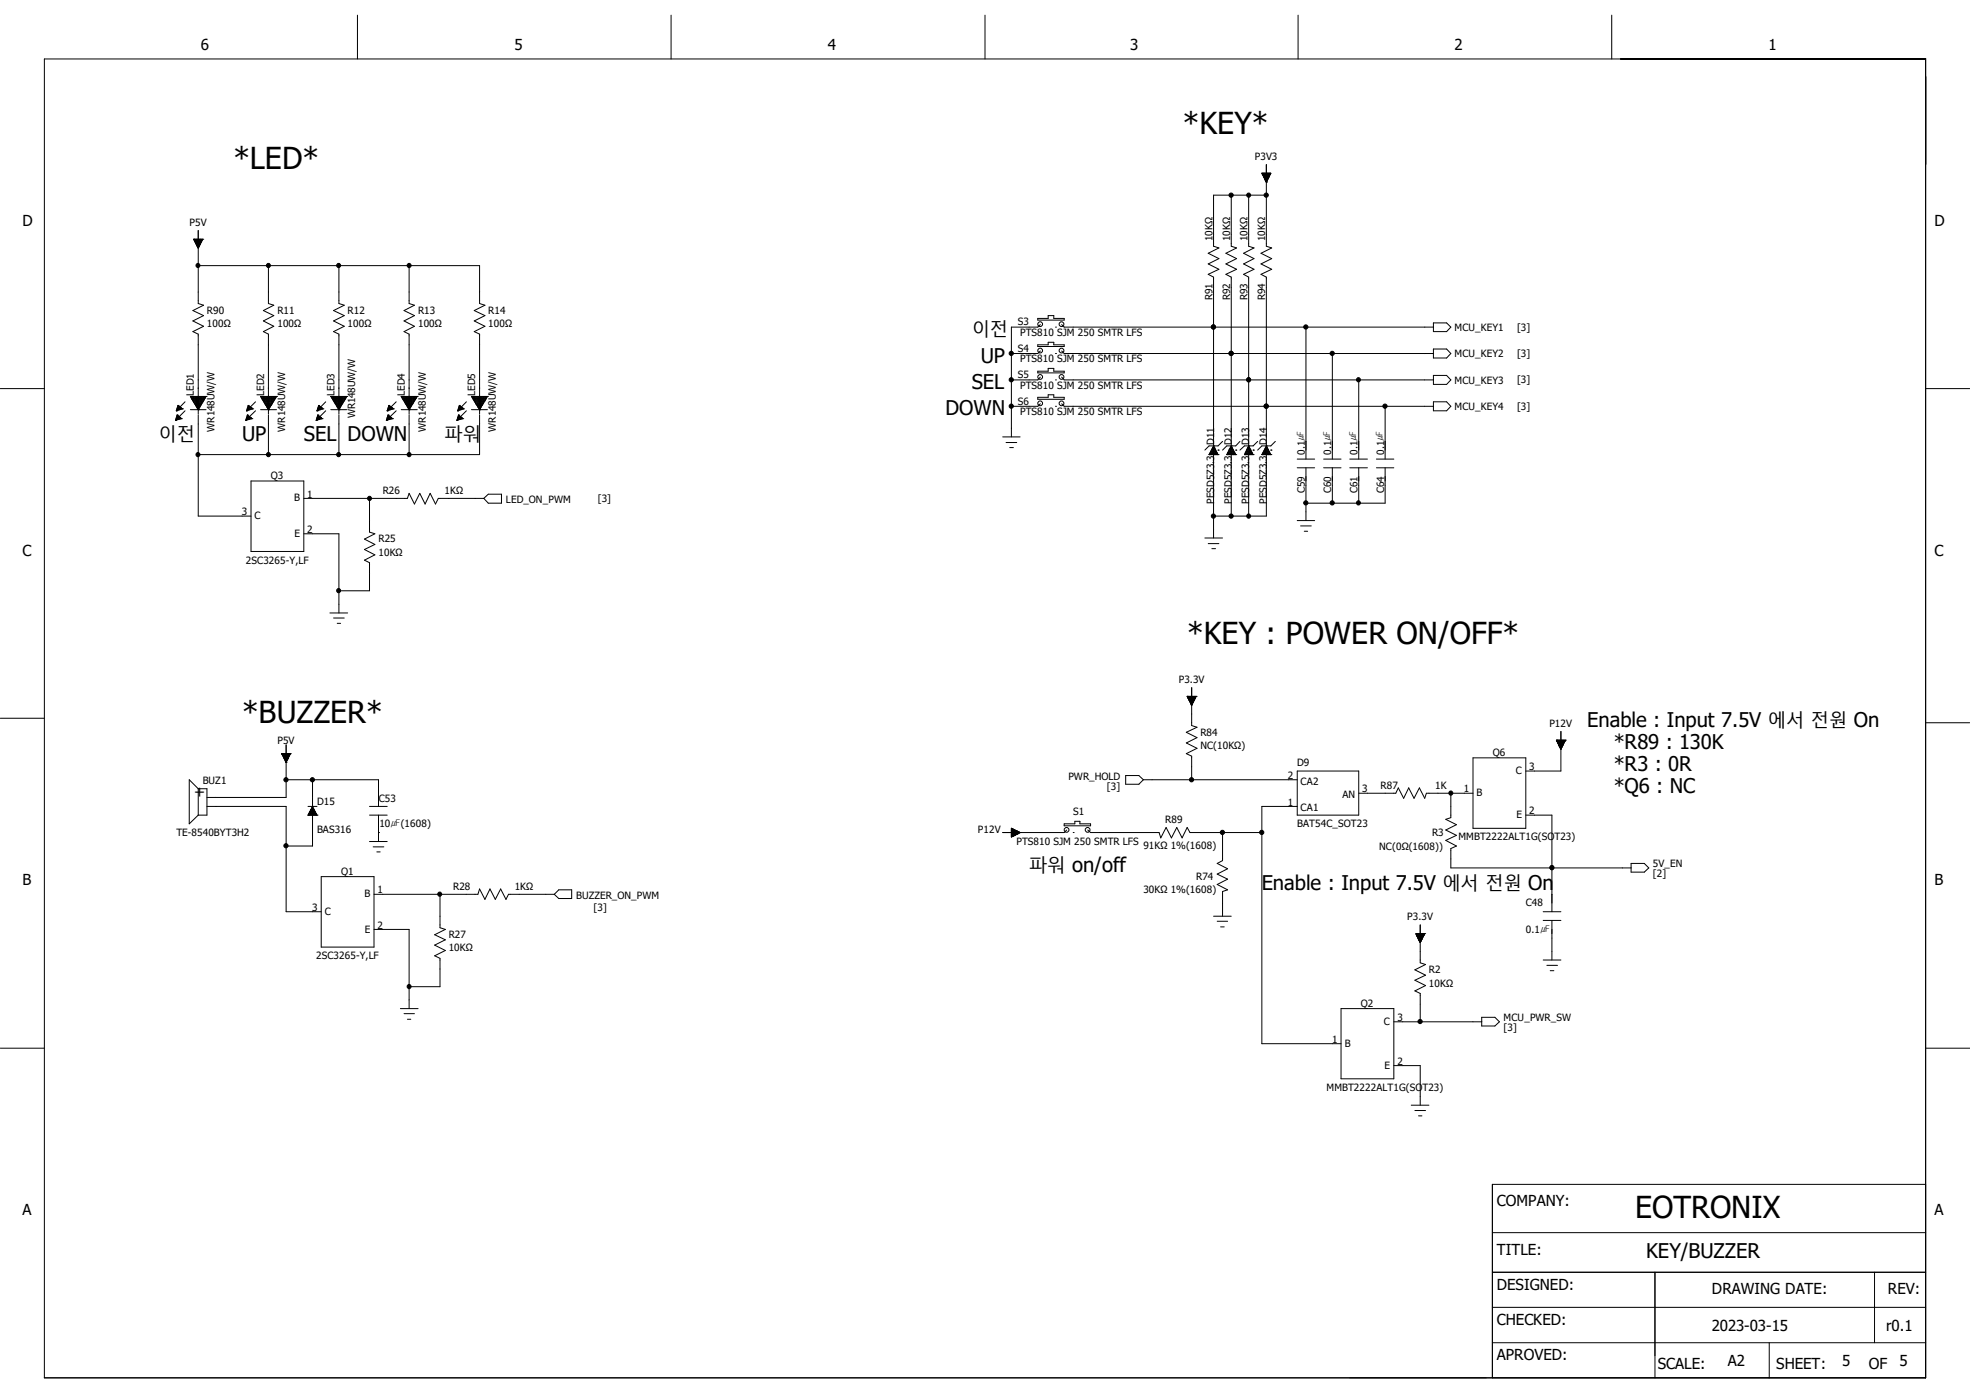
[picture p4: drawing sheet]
<svg xmlns="http://www.w3.org/2000/svg" width="297mm" height="210mm" viewBox="0 0 297 210" stroke-linecap="round" stroke-linejoin="round" font-family="sans-serif">
<g fill="none" stroke="#000" stroke-width=".15">
<path d="M6.7 8.9h283.6v198.8h-283.6zM53.9 2.3v6.6M101.2 2.3v6.6M148.5 2.3v6.6M195.7 2.3v6.6M243 2.3v6.6M29.2 36.1h.1M29.2 36.1l.7 1.3 .7-1.3M29.2 36.1h1.4M29.3 36.1v.1h1.2M29.3 36.2h1.2M29.3 36.2h1.1"/>
<path d="M29.3 36.1v.2h1.1M29.4 36.1v.3h1v-.3M29.4 36.4h1M29.4 36.1v.4h.9M29.4 36.5h1M29.5 36.6h.8M29.5 36.1v.5h.8v-.5M29.5 36.7h.8M29.5 36.1v.6h.7M29.6 36.8h.6M29.6 36.1v.8M29.6 36.1v.9"/>
<path d="M29.6 37h.5M29.6 36.9h.5M29.7 37h.4M29.7 36.1v1M29.7 37.1h.4M29.8 36.1v1.1h.2M29.8 37.2h.2M29.8 36.1v1.2h.1M29.8 36.1v1.3h.1M29.9 34.8v11l.8 .2-1.6 .8 1.6 .8-1.6 .8 1.6 .8-1.6 .8 .8 .4v12M29.9 36.1v1.2M30 36.1v1.2h-.2"/>
<path d="M30 36.1v1M30.1 36.1v.9h-.4M30.1 36.1v.8M30.2 36.1v.7h-.7M30.2 36.1v.6M30.3 36.1v.4M30.4 36.1v.2M30.5 36.1v.1M30.6 36.1h.1M185.6 29.4v7.7l.8 .3-1.6 .8 1.6 .8-1.6 .8 1.6 .8-1.6 .8 .8 .4v36M188.3 29.4v7.7l.8 .3-1.6 .8 1.6 .8-1.6 .8 1.6 .8-1.6 .8 .8 .4v36M190.2 26.1h1.4l-.7 1.4z"/>
<path d="M190.3 26.2h1.2M190.3 26.1v.1h1.3v-.1M190.4 26.1v.2h1.1M190.4 26.1v.3M190.4 26.5h1M190.5 26.1v.4h.9v-.4M190.5 26.1v.5h.8v-.5M190.5 26.5h.9M190.5 26.1v.7M190.5 26.7h.8M190.6 26.8h.7M190.6 26.1v.8h.6"/>
<path d="M190.7 26.1v.9h.5M190.7 26.1v1M190.8 27.1h.3M190.8 26.1v1.1M190.8 26.1v1.2M190.8 27.2h.3M190.8 27.3h.2M190.9 26.1v1.3h.1M190.9 27.5h.1M190.9 29.4h-7.9v7.7l.8 .3-1.6 .8 1.6 .8-1.6 .8 1.6 .8-1.6 .8 .8 .4v39.3M190.9 24.8v12.3l.8 .3-1.6 .8 1.6 .8-1.6 .8 1.6 .8-1.6 .8 .8 .4v36h-7.9M191 26.1v1.2h-.1"/>
<path d="M191.1 26.1v1.2h-.3M191.1 26.1v1h-.3M191.1 26.1v.9h-.4M191.2 26.1v.8h-.5M191.3 26.1v.7h-.7M191.3 26.1v.6h-.8M191.4 26.1v.3h-1M191.5 26.1v.2h-1.1M0 58.6h6.7M28.7 59.8h.1M28.7 59.8h2.4M28.7 59.8l1.2 2"/>
<path d="M28.8 59.9h2.2M28.8 59.8v.2M29 59.8v.4M29.1 59.8v.7h1.6v-.7M29.2 59.8v.9M29.4 59.8v1.1M29.5 59.8v1.3h.8v-1.3M29.6 59.8v1.6h.5M29.8 59.8v1.8M29.9 40h42.4v5.8l.8 .2-1.6 .8 1.6 .8-1.6 .8 1.6 .8-1.6 .8 .8 .4v12M30 59.8v1.8M30.1 59.8v1.5"/>
<path d="M30.4 59.8v1.1M30.6 59.8v.9M30.8 59.8v.4M30.9 59.8v.2M31.1 59.8h.1M31.1 59.8l-1.2 2M39.3 59.8h.1M39.3 59.8h2.4M39.3 59.8l1.2 2M39.4 59.9h2.2M39.4 59.8v.2M39.5 59.8v.4"/>
<path d="M39.7 59.8v.7h1.6v-.7M39.8 59.8v.9M40 59.8v1.1M40.1 59.8v1.3h.8v-1.3M40.2 59.8v1.6M40.3 59.8v1.8M40.5 40v5.8l.8 .2-1.6 .8 1.6 .8-1.6 .8 1.6 .8-1.6 .8 .8 .4v12M40.6 59.8v1.8M40.7 59.8v1.5M41 59.8v1.1M41.1 59.8v.9M41.4 59.8v.4"/>
<path d="M41.6 59.8v.2M41.7 59.8h.1M41.7 59.8l-1.2 2M49.9 59.8h.1M49.9 59.8h2.4M49.9 59.8l1.2 2M50 59.9h2.2M50 59.8v.2M50.2 59.8v.4M50.3 59.8v.7h1.6v-.7M50.4 59.8v.9M50.6 59.8v1.1"/>
<path d="M50.7 59.8v1.3h.8v-1.3M50.8 59.8v1.6h.6M51 59.8v1.8M51.1 40v5.8l.8 .2-1.6 .8 1.6 .8-1.6 .8 1.6 .8-1.6 .8 .8 .4v12M51.2 59.8v1.8M51.4 59.8v1.5M51.6 59.8v1.1M51.7 59.8v.9M52 59.8v.4M52.2 59.8v.2M52.3 59.8h.1M52.3 59.8l-1.2 2"/>
<path d="M60.5 59.8h.1M60.5 59.8h2.4M60.5 59.8l1.2 2M60.6 59.9h2.2M60.6 59.8v.2M60.7 59.8v.4M60.9 59.8v.7h1.6v-.7M61 59.8v.9M61.2 59.8v1.1M61.3 59.8v1.3h.8v-1.3M61.4 59.8v1.6h.5M61.6 59.8v1.8"/>
<path d="M61.7 40v5.8l.8 .2-1.6 .8 1.6 .8-1.6 .8 1.6 .8-1.6 .8 .8 .4v12M61.8 59.8v1.8M61.9 59.8v1.5M62.2 59.8v1.1M62.4 59.8v.9M62.6 59.8v.4M62.8 59.8v.2M62.9 59.8h.1M62.9 59.8l-1.2 2M71.1 59.8h.1M71.1 59.8h2.4M71.1 59.8l1.2 2"/>
<path d="M71.2 59.9h2.2M71.2 59.8v.2M71.4 59.8v.4M71.5 59.8v.7h1.6v-.7M71.6 59.8v.9M71.8 59.8v1.1M71.9 59.8v1.3h.8v-1.3M72.1 59.8v1.6h.5M72.2 59.8v1.8M72.4 59.8v1.8M72.6 59.8v1.5M72.8 59.8v1.1"/>
<path d="M72.9 59.8v.9M73.2 59.8v.4M73.4 59.8v.2M73.5 59.8h.1M73.5 59.8l-1.2 2M156.5 48h1.5v-.4h.9v.4h1.5v.3h-3.9zM156.5 52h1.5v-.4h.9v.4h1.5v.2h-3.9zM156.5 56h1.5v-.5h.9v.5h1.5v.2h-3.9zM156.5 59.9h1.5v-.4h.9v.4h1.5v.3h-3.9zM156.8 48.9l-.3 .4h-4v16.6M156.8 52.9l-.3 .4h-4M156.8 56.9l-.3 .4h-4"/>
<path d="M159.1 49.3h.1M159.1 53.3h.1M159.1 57.3h.1M160.1 48.9l.3 .4h55.7M160.1 52.9l.3 .4h55.7M160.1 56.9l.3 .4h55.7M183 49.3h.1M185.6 53.3h.1M188.3 57.3h.1M196.9 49.3v19.9M200.9 53.3v15.9M204.9 57.3v11.9"/>
<path d="M216.1 48.7h2l.6 .6-.6 .7h-2zM216.1 52.6h2l.6 .7-.6 .7h-2zM216.1 56.6h2l.6 .7-.6 .7h-2zM290.3 58.6h6.7M26.5 63.4h.1M26.5 63.2h.5M26.5 63.1h.8M26.6 61.9h.1M26.6 62.8h.5M26.7 61.6h.8M26.7 62.7h.2M26.7 62.6h.1"/>
<path d="M26.7 62.6v.7M26.7 62.6l-.2 .8M26.7 62.6l.5 .3M26.8 61.4h.4M26.8 61.3h.2M26.8 61.1h.1M26.8 61.1l-.2 .8M26.8 61.1l.7 .5M26.8 61.1v.7M26.8 62.7v.5M27 61.3v.5M27 62.8v.4"/>
<path d="M27.1 61.3v.5h-.5M27.1 62.9v.3M27.2 61.4v.3M27.2 62.9v.3M27.2 62.9l.1 .2M27.2 62.9h-.6v.4M27.3 63.1h.1M27.3 61.7v-.2h-.6v.4M27.3 63.1l-.8 .3M27.5 61.6h.1M27.5 61.6l-.9 .3M27.9 60.6l-1.3 1.3"/>
<path d="M27.9 61.9l-1.3 1.3M28.7 61.8h2.4M28.9 60.1h2M28.9 60.2h1.9M29 60.3h1.8M29.2 60.6h1.4M29.3 60.7h1.2M29.3 60.9h1.1M29.4 61h1M29.5 61.3h.7M29.7 61.5h.4M29.8 61.6h.2"/>
<path d="M29.9 61.8h.1M29.9 62.6v15.2h7.9M37 63.4h.1M37.1 63.2h.4M37.1 63.1h.9M37.2 61.9h.1M37.3 62.8h.3M37.3 62.6h.1M37.3 61.6h.8M37.3 62.7h.2M37.3 62.6v.7M37.3 62.6l-.3 .8"/>
<path d="M37.3 62.6l.5 .3M37.4 61.4h.4M37.4 61.1h.1M37.4 61.3h.2M37.4 61.1l-.2 .8M37.4 61.1l.6 .4M37.4 61.1v.7M37.4 62.7v.5M37.5 61.3v.5M37.5 62.8v.4M37.7 61.3v.5h-.4M37.7 62.9v.3"/>
<path d="M37.8 62.9h-.6v.4M37.8 61.4v.3M37.8 62.9v.3M37.8 72.5h8v10.6h-8zM37.8 62.9l.2 .2M38 63.1h.1M38 61.5h-.7v.4M38 61.5l.1 .1M38 61.5v.2M38 63.1l-1 .3M38.1 61.6h.1M38.1 61.6l-.9 .3"/>
<path d="M38.5 60.6l-1.3 1.3M38.5 61.9l-1.3 1.3M39.3 61.8h2.4M39.5 60.1h2M39.5 60.2h1.9M39.6 60.3h1.8M39.8 60.6h1.4M39.8 60.7h1.3M39.9 60.9h1.2M40 61h1M40.2 61.3h.6M40.3 61.4h.4"/>
<path d="M40.3 61.5h.3M40.4 61.6h.2M40.5 61.8h.1M40.5 62.6v5.9M45.8 75.1h15.6l.3-.7 .8 1.6 .8-1.6 .8 1.6 .8-1.6 .8 1.6 .4-.9h6.8M47.7 63.4h.1M47.7 63.2h.5M47.8 63.1h.8M47.8 61.9h.1M47.8 62.8h.5M47.9 61.6h.8M47.9 62.7h.1v.5"/>
<path d="M47.9 62.6h.1M47.9 62.6v.7M47.9 62.6l-.2 .8M47.9 62.6l.5 .3M48 61.4h.4M48 61.3h.2M48 61.1h.1M48 61.1l-.2 .8M48 61.1l.6 .4M48 61.1v.7M48.2 61.3v.5M48.2 62.8v.4"/>
<path d="M48.3 61.3v.5h-.5M48.3 62.9v.3M48.4 62.9h-.6v.4M48.4 61.4v.3M48.4 62.9v.3M48.4 62.9l.2 .2M48.6 63.1h.1M48.6 61.5h-.7v.4M48.6 61.5l.1 .1M48.6 61.5v.2M48.6 63.1l-.9 .3M48.7 61.6h.1"/>
<path d="M48.7 61.6l-.9 .3M49.1 60.6l-1.3 1.3M49.1 61.9l-1.3 1.3M49.9 61.8h2.4M50.1 60.1h2M50.1 60.2h1.9M50.2 60.3h1.8M50.4 60.6h1.4M50.5 60.7h1.2M50.5 60.9h1.1M50.6 61h1M50.8 61.3h.6"/>
<path d="M50.9 61.5h.4M51 61.6h.2M51.1 61.8h.1M51.1 62.6v5.9M55.7 75.1v5.1l.8 .3-1.6 .8 1.6 .8-1.6 .7 1.6 .9-1.6 .8 .8 .3v4.3h-4.6M58.3 63.4h.1M58.3 63.2h.5M58.3 63.1h.9M58.4 61.9h.1M58.4 62.8h.4M58.5 62.6h.1M58.5 61.6h.8"/>
<path d="M58.5 62.7h.2M58.5 62.6v.7M58.5 62.6l-.2 .8M58.5 62.6l.5 .3M58.6 61.4h.4M58.6 61.1h.1M58.6 61.3h.2M58.6 61.1l-.2 .8M58.6 61.1l.6 .4M58.6 61.1v.7M58.6 62.7v.5M58.8 61.3v.5"/>
<path d="M58.8 62.8v.4M58.9 61.3v.5h-.5M58.9 62.9v.3M59 62.9h-.6v.4M59 61.4v.3M59 62.9v.3M59 62.9l.2 .2M59.2 63.1h.1M59.2 61.5h-.7v.4M59.2 61.5l.1 .1M59.2 61.5v.2M59.2 63.1l-.9 .3"/>
<path d="M59.3 61.6h.1M59.3 61.6l-.9 .3M59.7 60.6l-1.3 1.3M59.7 61.9l-1.3 1.3M60.5 61.8h2.4M60.7 60.1h2M60.7 60.2h2M60.8 60.3h1.8M61 60.6h1.4M61 60.7h1.3M61.1 60.9h1.2M61.2 61h1"/>
<path d="M61.4 61.3h.6M61.6 61.5h.2M61.6 61.6h.2M61.7 61.8h.1M61.7 62.6v5.9M68.9 63.4h.1M68.9 63.2h.5M69 63.1h.8M69 61.9h.1M69 62.8h.5M69.1 61.6h.8M69.1 62.7h.2v.5"/>
<path d="M69.1 62.6h.1M69.1 62.6v.7M69.1 62.6l-.2 .8M69.1 62.6l.5 .3M69.2 61.4h.4M69.2 61.3h.2M69.3 61.1h.1M69.3 61.1l-.3 .8M69.3 61.1l.5 .4M69.3 61.1v.7M69.4 61.3v.5M69.4 62.8v.4"/>
<path d="M69.5 61.3v.5h-.5M69.5 62.9v.3M69.6 62.9h-.6v.4M69.6 61.4v.3M69.6 62.9v.3M69.6 62.9l.2 .2M69.8 63.1h.1M69.8 61.5h-.7v.4M69.8 61.5l.1 .1M69.8 61.5v.2M69.8 63.1l-.9 .3M69.9 61.6h.1"/>
<path d="M69.9 61.6l-.9 .3M70.3 60.6l-1.3 1.3M70.3 61.9l-1.3 1.3M71.1 61.8h2.4M71.3 60.1h2M71.3 60.2h1.9M71.4 60.3h1.8M71.6 60.6h1.4M71.7 60.7h1.2M71.7 60.9h1.2M71.8 61h1M72 61.3h.6"/>
<path d="M72.1 61.5h.4M72.2 61.6h.1M72.3 61.8h.1M72.3 62.6v5.9h-42.4M72.9 75.1l.7-.6h2v1.4h-2zM151.2 65.9h2.6M151.7 66.7h1.6M152.2 67.5h.6M156.8 60.9l-.3 .4h-4M159.1 61.3h.1M160.1 60.9l.3 .4h55.7M182.3 68.5h.1"/>
<path d="M182.3 68.5h1.3M182.4 68.4h1.2M182.5 68.3h1v.2M182.5 68.2v.3M182.5 68.2h.9M182.6 68h.8v.5M182.6 68v.5M182.7 67.9h.6M182.7 67.7h.6v.8M182.7 67.7v.8M182.8 67.6h.4M182.8 67.5h.3v1"/>
<path d="M182.8 67.4v1.1M182.9 67.4h.1M183 67.2h.1M183 67.2l.6 1.3M183 67.2l-.7 1.3M183.6 68.5h.1M183.6 67.9h.1M184.3 66.5l-.7 .7h-1.3l-.6 .7M185 68.5h.1M185 68.5h1.3M185 68.4h1.2M185.1 68.3h1.1v.2"/>
<path d="M185.1 68.2v.3M185.2 68.2h.9M185.2 68h.8v.5M185.2 68v.5M185.3 67.9h.6M185.3 67.7h.6v.8M185.3 67.7v.8M185.4 67.6h.4M185.5 67.5h.3v1M185.5 67.4v1.1M185.6 67.4h.1M185.6 67.2h.1"/>
<path d="M185.6 67.2l.7 1.3M185.6 67.2l-.6 1.3M186.3 68.5h.1M186.3 67.9h.1M186.9 66.5l-.6 .7h-1.3l-.7 .7M187.6 68.5h.1M187.6 68.5h1.3M187.7 68.4h1.1M187.7 68.3h1.1v.2M187.7 68.2v.3M187.8 68.2h.9M187.9 68h.8v.5"/>
<path d="M187.9 68v.5M188 67.9h.6M188 67.7h.6v.8M188 67.7v.8M188.1 67.6h.4M188.1 67.5h.3v1M188.1 67.4v1.1M188.2 67.4h.1M188.3 67.2h.1M188.3 67.2l.6 1.3M188.3 67.2l-.7 1.3M188.9 68.5h.1"/>
<path d="M188.9 67.9h.1M189.6 66.5l-.7 .7h-1.3l-.7 .7M190.2 68.5h.1M190.2 68.5h1.4M190.4 68.4h1.1M190.4 68.3h1v.2M190.4 68.2v.3M190.5 68.2h.9M190.5 68h.8v.5M190.5 68v.5M190.6 67.9h.7M190.7 67.7h.5v.8"/>
<path d="M190.7 67.7v.8M190.8 67.6h.3M190.8 67.5h.3v1M190.8 67.4v1.1M190.9 67.4h.1M190.9 67.2h.1M190.9 61.3h.1M190.9 67.2l.7 1.3M190.9 67.2l-.7 1.3M191.6 68.5h.1M191.6 67.9h.1M192.3 66.5l-.7 .7h-1.4l-.6 .7"/>
<path d="M195.6 70.5h2.6M195.6 69.2h2.6M195.6 78.5h2.6M196.1 79.3h1.6M196.9 70.5v8M199.6 70.5h2.6M199.6 69.2h2.6M200.9 70.5v5.4M203.5 70.5h2.7M203.5 69.2h2.7M204.9 70.5v5.4M207.5 70.5h2.6"/>
<path d="M207.5 69.2h2.6M208.8 61.3v7.9M208.8 70.5v5.4h-11.9M216.1 60.6h2l.6 .7-.6 .6h-2zM45.8 80.5h5.3v11.9M49.7 92.4h2.7M50.3 93.2h1.6M50.8 94h.6M181.7 81.1h2.6M182.2 82h1.6M182.7 82.7h.6M196.6 80.1h.5"/>
<path d="M0 108.3h6.7M29.9 118.9h1.3v4h-1.3M29.9 118.9v4M29.9 118.9l-1.4-1.3v6.6l1.4-1.3M42.5 113.6h.1M42.5 113.6l.6 1.3M42.5 113.6h1.3M42.5 113.7h1.3M42.5 113.6v.1M42.5 113.7h1.2M42.6 113.9h1M42.6 113.6v.2h1.1v-.2"/>
<path d="M42.6 113.6v.4M42.7 114h.9M42.7 114.1h.9M42.7 113.6v.4M42.8 114.2h.7M42.8 113.6v.6M42.8 113.6v.7h.7v-.7M42.8 114.3h.7M42.8 113.6v.8M42.9 114.4h.5M42.9 113.6v.9M42.9 114.5h.4"/>
<path d="M43 113.6v1h.3M43 113.6v1.1h.2M43.1 113.6v1.3M43.1 114.9h.1M43.1 117.6h14v4M43.1 112.3v7.9h-11.9M43.2 113.6v1.2h-.1M43.3 113.6v1h-.3M43.4 113.6v.9h-.5M43.4 113.6v.7h-.6M43.5 113.6v.5h-.7M43.6 113.6v.4h-.9"/>
<path d="M43.6 113.6v.3h-1M43.7 113.6v.1h-1.2M43.8 113.6h.1M43.8 113.6l-.7 1.3M47.1 117.6v10h-4M169.7 116.9h2l.7 .7-.7 .6h-2zM172.4 117.6h23.2M179 105h.1M179 105l.7 1.3 .6-1.3M179 105h1.3M179 105.1h1.3M179.1 105.2h1.2"/>
<path d="M179.1 105v.1h1.2v-.1M179.1 105.3h1.1M179.1 105v.2h1.1M179.2 105v.3h1v-.3M179.2 105v.5h.9M179.2 105.4h.9M179.3 105.6h.7M179.3 105.7h.7M179.3 105v.7h.7M179.4 105v.8M179.4 105.8h.5M179.5 105.9h.4"/>
<path d="M179.5 105v.9h.4M179.5 105v1h.3M179.5 105v1.1h.3M179.6 105v1.2h.1M179.6 106.3h.1M179.6 105v1.3M179.7 103.7v5.7l.8 .2-1.6 .8 1.6 .8-1.6 .8 1.6 .8-1.6 .8 .8 .4v3.6M179.7 105v1.3h-.1M179.7 105v1.1h-.1M179.8 105v1M179.8 105v1h-.3M179.9 105v.8"/>
<path d="M180 105v.7h-.6M180 105v.6M180.1 105v.5h-.9M180.1 105v.4M180.2 105v.2M180.3 105h.1M195.6 116.2h9.3v6.7h-9.3zM204.9 119.6h5.5l.4-.8 .8 1.6 .8-1.6 .8 1.6 .8-1.6 .8 1.6 .3-.8h7M218.7 119.6v3.7l-.7 .2 1.6 .8-1.6 .8 1.6 .8-1.6 .8 1.6 .9-.9 .3v3h27.2M222.1 114.3h7.9v10.6h-7.9zM234.7 111.6h.1M234.7 111.6l.6 1.3"/>
<path d="M234.7 111.6h1.3M234.7 111.7h1.3M234.7 111.8h1.2M234.7 111.6v.2h1.3M234.8 111.6v.2h1.1v-.2M234.8 111.6v.4h1M234.9 111.6v.5h.9v-.5M234.9 112h.9M234.9 112.1h.9M234.9 112.2h.8M234.9 111.6v.6h.8M235 111.6v.7h.7"/>
<path d="M235 112.4h.6M235 111.6v.8M235.1 112.4h.5M235.1 111.6v.9M235.1 111.6v1h.4M235.1 112.6h.4M235.2 112.6h.3M235.2 111.6v1.1h.3M235.2 112.9h.2M235.2 111.6v1.2h.2M235.3 110.3v5.9h-5.3M235.3 112.9h.1"/>
<path d="M235.4 111.6v1.3M235.4 111.6v1.2M235.5 111.6v1.1h-.3M235.5 111.6v1M235.6 111.6v.9h-.5M235.6 111.6v.8h-.6M235.7 111.6v.7M235.7 111.6v.5M235.8 111.6v.3h-1M236 111.6v.1h-1.3M236 111.6h.1M236 111.6l-.7 1.3"/>
<path d="M290.3 109h6.7M31.2 121.6h11.9v15.9h5.3M46.4 122.9h.1M46.4 122.9h1.4M46.4 121.6h1.4M46.5 122.8h1.2M46.6 122.6h1.1v.3M46.6 122.6v.3M46.7 122.5h.9M46.7 122.9v-.6h.8v.6M46.8 122.2h.6M46.8 122.1h.6v.8"/>
<path d="M46.8 122v.9M46.9 122h.4M47 121.8h.2v1.1M47 121.8v1.1M47.1 121.7h.1M47.1 121.6h.1M47.1 121.6l.7 1.3M47.1 121.6l-.7 1.3M47.8 122.9h.1M48.4 132.2h8v10.6h-8zM55.7 122.9h2.7M55.7 121.6h2.7"/>
<path d="M55.7 126.9h2.7M56.3 127.7h1.6M56.4 134.8h15.7l.2-.8 .8 1.6 .8-1.6 .8 1.6 .8-1.6 .8 1.6 .4-.8h6.9M56.8 128.4h.5M57.1 125.5h.1M57.1 122.9v4M66.3 134.8v5.1l.8 .2-1.6 .8 1.6 .8-1.6 .8 1.6 .8-1.6 .8 .8 .4v4.3h-4.6M84.2 134.2h2v1.3h-2l-.6-.7zM152.5 124.9v1.3M152.5 124.9v1.3l1.3-.7M152.5 124.9l1.3 .6M152.5 124.9h.2v1.2h-.2"/>
<path d="M152.5 125h.3v1.1h-.3M152.5 125.1h.4v.9h-.4M152.5 125.1h.5v.8h-.5M152.5 125.2h.6v.7h-.6M152.5 125.3h.9v.5h-.9M152.5 125.5h1.2v.1h-1.2M152.5 125.4h1.1M152.5 125.4h1v.3M152.5 125.3h.8M152.5 125.2h.7M152.6 124.9v1.3M152.7 125v1.1"/>
<path d="M152.8 125.1v.9M152.9 125.1v.9M153 125.1v.8M153.1 125.2v.7M153.2 125.2v.7h-.7M153.2 125.3v.5M153.3 125.3v.5h-.8M153.3 125.3v.5M153.5 125.3v.4M153.5 125.4v.3h-1M153.6 125.4v.2h-1.1M153.7 125.4v.2"/>
<path d="M153.8 125.5v.1M153.8 125.5h.1M160.4 124.2h1.7v-.4h.7v.4h1.6v.3h-4zM160.8 125.1l-.4 .4h-9.2M161.8 125.5h.1M164 125.1l.4 .4h10.4l.2 .8 .8-1.5 .8 1.5 .8-1.5 .8 1.5 .8-1.5 .4 .7h10.8M183 138.1h2.6M183.5 138.9h1.6M184 139.7h.6M184.3 125.5v4.3l-.8 .4 1.6 .8-1.6 .8 1.6 .7-1.6 .8 1.6 .9-.8 .2v3.7M195.6 121.6h-5.4v35.8h12M214.1 139.4v5.8l.8 .2-1.6 .8 1.6 .8-1.6 .8 1.6 .8-1.6 .8 .8 .4v4.3"/>
<path d="M230 122.9h4v14.6M232.7 138.8h2.6M232.7 137.5h2.6M234 130.9h.1M234 138.8v5.9M245.9 130.2h2l.7 .7-.7 .6h-2zM0 158h6.7M56.4 140.1h5.3v12M60.4 152.1h2.6M60.9 152.8h1.6M61.4 153.7h.5M202.2 152.1h7.9v10.5h-7.9z"/>
<path d="M210.1 154.1h13.3M213.5 140.8h.1M213.5 140.8l.6 1.3 .7-1.3M213.5 140.8h1.3M213.5 141h1.2M213.5 140.8v.1h1.3M213.6 140.8v.2h1.1v-.2M213.6 140.8v.3h1M213.6 141.1h1.1M213.7 140.8v.4h.8M213.7 141.2h.9M213.7 141.3h.8"/>
<path d="M213.7 141.4h.8M213.7 140.8v.5h.8v-.5M213.8 140.8v.6h.7M213.8 140.8v.8h.6M213.9 141.6h.5M213.9 140.8v.9M213.9 140.8v1h.4M213.9 141.7h.4M214 141.8h.3M214 140.8v1.1h.2M214 141.9h.2M214 140.8v1.2"/>
<path d="M214.1 142h.1M214.2 140.8l-.1 1.3M214.2 140.8v1.1h-.2M214.2 140.8v1M214.3 140.8v.9M214.4 140.8v.8h-.5M214.4 140.8v.7h-.6M214.5 140.8v.6M214.5 140.8v.4M214.6 140.8v.3M214.8 140.8v.1h-1.3M214.8 140.8h.1"/>
<path d="M223.4 153.4h2l.7 .7-.7 .6h-2zM232.7 144.7h2.6M233.2 145.5h1.6M233.7 146.3h.6M290.3 158h6.7M210.1 160.7h4v5.9M212.8 166.6h2.6M213.3 167.4h1.6M213.9 168.2h.5M290.3 178.6h-65.3v29.1M225 197.1h65.3M225 191.8h65.3"/>
<path d="M225 185.8h65.3M249.5 191.8v15.9M282.6 191.8v10.6M225 202.4h65.3M266.7 202.4v5.3"/>
<circle cx="156.8" cy="48.9" r=".36"/>
<circle cx="156.8" cy="52.9" r=".36"/>
<circle cx="156.8" cy="56.8" r=".36"/>
<circle cx="160" cy="52.9" r=".36"/>
<circle cx="160" cy="48.9" r=".36"/>
<circle cx="160" cy="56.8" r=".36"/>
<circle cx="156.8" cy="60.8" r=".36"/>
<circle cx="160" cy="60.8" r=".36"/>
<circle cx="160.8" cy="125.1" r=".36"/>
<circle cx="164" cy="125.1" r=".36"/>
</g>
<g fill="#000" stroke="#000" stroke-width=".15">
<circle cx="185.6" cy="29.4" r=".32"/>
<circle cx="188.2" cy="29.4" r=".31"/>
<circle cx="190.9" cy="29.4" r=".32"/>
<circle cx="29.8" cy="40" r=".31"/>
<circle cx="40.5" cy="40" r=".31"/>
<circle cx="51" cy="40" r=".31"/>
<circle cx="61.7" cy="40" r=".31"/>
<circle cx="152.5" cy="57.3" r=".32"/>
<circle cx="152.5" cy="53.3" r=".32"/>
<circle cx="182.9" cy="49.3" r=".32"/>
<circle cx="185.6" cy="53.3" r=".32"/>
<circle cx="188.2" cy="57.3" r=".31"/>
<circle cx="196.9" cy="49.3" r=".32"/>
<circle cx="200.9" cy="53.3" r=".32"/>
<circle cx="204.8" cy="57.3" r=".31"/>
<circle cx="29.8" cy="68.5" r=".31"/>
<circle cx="40.5" cy="68.5" r=".31"/>
<circle cx="51" cy="68.5" r=".31"/>
<circle cx="55.7" cy="75.1" r=".31"/>
<circle cx="61.7" cy="68.5" r=".31"/>
<circle cx="152.5" cy="61.2" r=".32"/>
<circle cx="182.9" cy="77.8" r=".32"/>
<circle cx="185.6" cy="77.8" r=".32"/>
<circle cx="188.2" cy="77.8" r=".31"/>
<circle cx="190.9" cy="61.2" r=".32"/>
<circle cx="196.9" cy="75.8" r=".32"/>
<circle cx="200.9" cy="75.8" r=".32"/>
<circle cx="204.8" cy="75.8" r=".31"/>
<circle cx="208.8" cy="61.2" r=".32"/>
<circle cx="51" cy="89" r=".31"/>
<circle cx="43.1" cy="117.6" r=".32"/>
<circle cx="47.1" cy="117.6" r=".32"/>
<circle cx="179.6" cy="117.6" r=".32"/>
<circle cx="218.7" cy="119.6" r=".31"/>
<circle cx="43.1" cy="127.5" r=".32"/>
<circle cx="66.3" cy="134.8" r=".31"/>
<circle cx="184.3" cy="125.5" r=".32"/>
<circle cx="190.2" cy="125.5" r=".32"/>
<circle cx="234" cy="130.8" r=".31"/>
<circle cx="61.7" cy="148.7" r=".31"/>
<circle cx="214.1" cy="154" r=".32"/>
</g>
<g font-size="4.6">
<text x="178.4" y="20.2">*KEY*</text>
<text x="35.2" y="25.5">*LED*</text>
<text x="179" y="97">*KEY : POWER ON/OFF*</text>
<text x="36.5" y="109">*BUZZER*</text>
<text x="246.5" y="183.6">EOTRONIX</text>
</g>
<g font-size="3.1">
<text x="146.5" y="58.6">SEL</text>
<text x="147.9" y="54.7">UP</text>
<text x="142.5" y="62.6">DOWN</text>
<text x="36.5" y="66.5">UP</text>
<text x="45.8" y="66.5">SEL DOWN</text>
<text x="239.3" y="109.6">Enable : Input 7.5V 에서 전원 On</text>
<text x="243.3" y="112.9">*R89 : 130K</text>
<text x="243.3" y="116.2">*R3 : 0R</text>
<text x="243.3" y="119.6">*Q6 : NC</text>
<text x="190.2" y="134.2">Enable : Input 7.5V 에서 전원 On</text>
<text x="248.2" y="189.7">KEY/BUZZER</text>
</g>
<g font-size="2.8">
<text x="146.5" y="50.6">이전</text>
<text x="23.9" y="66.5">이전</text>
<text x="67" y="66.5">파워</text>
<text x="155.2" y="131.5">파워 on/off</text>
</g>
<g font-size="2.3">
<text x="30.3" y="7.6">6</text>
<text x="77.6" y="7.6">5</text>
<text x="124.8" y="7.6">4</text>
<text x="170.4" y="7.6">3</text>
<text x="219.3" y="7.6">2</text>
<text x="266.6" y="7.6">1</text>
<text x="3.4" y="34.1">D</text>
<text x="291.6" y="34.1">D</text>
<text x="3.4" y="83.8">C</text>
<text x="291.6" y="83.8">C</text>
<text x="29.3" y="120.2">+</text>
<text x="3.4" y="133.5">B</text>
<text x="291.6" y="133.5">B</text>
<text x="3.4" y="183.2">A</text>
<text x="225.7" y="181.9">COMPANY:</text>
<text x="291.6" y="183.2">A</text>
<text x="225.7" y="189.1">TITLE:</text>
<text x="225.7" y="194.5">DESIGNED:</text>
<text x="258.1" y="195.1">DRAWING DATE:</text>
<text x="284.6" y="195.1">REV:</text>
<text x="225.7" y="199.8">CHECKED:</text>
<text x="258.1" y="200.6">2023-03-15</text>
<text x="284.4" y="200.6">r0.1</text>
<text x="225.7" y="205.1">APROVED:</text>
<text x="249.9" y="206.4">SCALE:</text>
<text x="260.5" y="205.9">A2</text>
<text x="267.8" y="206.4">SHEET:</text>
<text x="277.7" y="205.9">5</text>
<text x="281.8" y="206.4">OF</text>
<text x="286.4" y="205.9">5</text>
</g>
<g font-size="1.5">
<text x="189.2" y="24.2">P3V3</text>
<text x="28.6" y="34.1">P5V</text>
<text x="182.8" y="36.3" transform="rotate(-90 182.8 36.3)">10KΩ</text>
<text x="185.5" y="36.3" transform="rotate(-90 185.5 36.3)">10KΩ</text>
<text x="188.1" y="36.3" transform="rotate(-90 188.1 36.3)">10KΩ</text>
<text x="190.8" y="36.3" transform="rotate(-90 190.8 36.3)">10KΩ</text>
<text x="31.2" y="47.3">R90</text>
<text x="41.8" y="47.3">R11</text>
<text x="52.4" y="47.3">R12</text>
<text x="63" y="47.3">R13</text>
<text x="73.6" y="47.3">R14</text>
<text x="182.8" y="45.3" transform="rotate(-90 182.8 45.3)">R91</text>
<text x="185.5" y="45.3" transform="rotate(-90 185.5 45.3)">R92</text>
<text x="188.1" y="45.3" transform="rotate(-90 188.1 45.3)">R93</text>
<text x="190.8" y="45.3" transform="rotate(-90 190.8 45.3)">R94</text>
<text x="31.2" y="49.3">100Ω</text>
<text x="41.8" y="49.3">100Ω</text>
<text x="52.4" y="49.3">100Ω</text>
<text x="63" y="49.3">100Ω</text>
<text x="73.6" y="49.3">100Ω</text>
<text x="153.5" y="49.1">S3</text>
<text x="153.5" y="53">S4</text>
<text x="153.8" y="50.6">PTS810 SJM 250 SMTR LFS</text>
<text x="219.3" y="49.9">MCU_KEY1</text>
<text x="219.3" y="53.8">MCU_KEY2</text>
<text x="228.7" y="49.9">[3]</text>
<text x="228.7" y="53.8">[3]</text>
<text x="29.2" y="59.7" transform="rotate(-90 29.2 59.7)">LED1</text>
<text x="39.8" y="59.7" transform="rotate(-90 39.8 59.7)">LED2</text>
<text x="50.4" y="59.7" transform="rotate(-90 50.4 59.7)">LED3</text>
<text x="61" y="59.7" transform="rotate(-90 61 59.7)">LED4</text>
<text x="71.6" y="59.7" transform="rotate(-90 71.6 59.7)">LED5</text>
<text x="153.5" y="57">S5</text>
<text x="153.8" y="54.6">PTS810 SJM 250 SMTR LFS</text>
<text x="153.8" y="58.6">PTS810 SJM 250 SMTR LFS</text>
<text x="219.3" y="57.8">MCU_KEY3</text>
<text x="228.7" y="57.8">[3]</text>
<text x="32.3" y="65.1" transform="rotate(-90 32.3 65.1)">WR148UW/W</text>
<text x="43" y="65.1" transform="rotate(-90 43 65.1)">WR148UW/W</text>
<text x="53.6" y="63.1" transform="rotate(-90 53.6 63.1)">WR148UW/W</text>
<text x="64.2" y="65.1" transform="rotate(-90 64.2 65.1)">WR148UW/W</text>
<text x="74.8" y="65.1" transform="rotate(-90 74.8 65.1)">WR148UW/W</text>
<text x="153.5" y="61">S6</text>
<text x="153.8" y="62.6">PTS810 SJM 250 SMTR LFS</text>
<text x="219.3" y="61.8">MCU_KEY4</text>
<text x="228.7" y="61.8">[3]</text>
<text x="183.1" y="67.1" transform="rotate(-90 183.1 67.1)">D11</text>
<text x="185.7" y="67.1" transform="rotate(-90 185.7 67.1)">D12</text>
<text x="188.3" y="67.1" transform="rotate(-90 188.3 67.1)">D13</text>
<text x="191" y="67.1" transform="rotate(-90 191 67.1)">D14</text>
<text x="196.7" y="68.5" transform="rotate(-90 196.7 68.5)">0.1㎌</text>
<text x="200.7" y="68.5" transform="rotate(-90 200.7 68.5)">0.1㎌</text>
<text x="204.6" y="68.5" transform="rotate(-90 204.6 68.5)">0.1㎌</text>
<text x="208.7" y="68.5" transform="rotate(-90 208.7 68.5)">0.1㎌</text>
<text x="36.4" y="77.7">3</text>
<text x="40.9" y="72.3">Q3</text>
<text x="44.4" y="75.6">B</text>
<text x="46.3" y="75">1</text>
<text x="57.7" y="74.5">R26</text>
<text x="67" y="74.5">1KΩ</text>
<text x="76.3" y="75.9">LED_ON_PWM</text>
<text x="90.1" y="75.7">[3]</text>
<text x="183.1" y="75.9" transform="rotate(-90 183.1 75.9)">PESD5Z3.3</text>
<text x="185.7" y="75.9" transform="rotate(-90 185.7 75.9)">PESD5Z3.3</text>
<text x="188.3" y="75.9" transform="rotate(-90 188.3 75.9)">PESD5Z3.3</text>
<text x="191" y="75.9" transform="rotate(-90 191 75.9)">PESD5Z3.3</text>
<text x="196.7" y="74.3" transform="rotate(-90 196.7 74.3)">C59</text>
<text x="200.7" y="74.3" transform="rotate(-90 200.7 74.3)">C60</text>
<text x="204.6" y="74.3" transform="rotate(-90 204.6 74.3)">C61</text>
<text x="208.7" y="74.3" transform="rotate(-90 208.7 74.3)">C64</text>
<text x="38.4" y="78.3">C</text>
<text x="44.4" y="80.9">E</text>
<text x="46.3" y="80.3">2</text>
<text x="57.1" y="81.8">R25</text>
<text x="57.1" y="83.8">10KΩ</text>
<text x="37.1" y="85">2SC3265-Y,LF</text>
<text x="177.7" y="103">P3.3V</text>
<text x="41.8" y="112.1">P5V</text>
<text x="181" y="111">R84</text>
<text x="181" y="112.9">NC(10KΩ)</text>
<text x="233.6" y="109.6">P12V</text>
<text x="30.6" y="118.2">BUZ1</text>
<text x="161.1" y="117.6">PWR_HOLD</text>
<text x="166.9" y="119">[3]</text>
<text x="194.2" y="117.4">2</text>
<text x="195.6" y="115.4">D9</text>
<text x="196.1" y="118.3">CA2</text>
<text x="205.4" y="119.4">3</text>
<text x="208.2" y="118.9">R87</text>
<text x="216.4" y="118.9">1K</text>
<text x="220.7" y="119.4">1</text>
<text x="225.1" y="114">Q6</text>
<text x="228.6" y="116.7">C</text>
<text x="230.5" y="116.1">3</text>
<text x="47.8" y="121.4">D15</text>
<text x="47.8" y="125.5">BAS316</text>
<text x="57.1" y="120.9">C53</text>
<text x="57.2" y="124.7">10㎌(1608)</text>
<text x="147.4" y="125.5">P12V</text>
<text x="161.8" y="122.9">S1</text>
<text x="175.7" y="124.1">R89</text>
<text x="194.2" y="121.5">1</text>
<text x="195.6" y="124.7">BAT54C_SOT23</text>
<text x="196.1" y="122.3">CA1</text>
<text x="202.4" y="120.3">AN</text>
<text x="222.6" y="120">B</text>
<text x="228.6" y="123.4">E</text>
<text x="230.5" y="122.8">2</text>
<text x="26.6" y="126.1">TE-8540BYT3H2</text>
<text x="51.4" y="131.9">Q1</text>
<text x="153.2" y="127.4">PTS810 SJM 250 SMTR LFS</text>
<text x="172.4" y="128.1">91KΩ 1%(1608)</text>
<text x="207.9" y="128.2">NC(0Ω(1608))</text>
<text x="215.9" y="126.1">R3</text>
<text x="219.9" y="126.7">MMBT2222ALT1G(SOT23)</text>
<text x="249.2" y="130.7">5V_EN</text>
<text x="47.1" y="137.3">3</text>
<text x="49" y="137.9">C</text>
<text x="54.9" y="135.3">B</text>
<text x="56.9" y="134.7">1</text>
<text x="68.3" y="134.2">R28</text>
<text x="77.6" y="134.2">1KΩ</text>
<text x="86.9" y="135.5">BUZZER_ON_PWM</text>
<text x="89.5" y="137.3">[3]</text>
<text x="172.4" y="134.7">30KΩ 1%(1608)</text>
<text x="180.3" y="132.7">R74</text>
<text x="230" y="136.7">C48</text>
<text x="249.2" y="132.2">[2]</text>
<text x="55" y="140.6">E</text>
<text x="56.9" y="140">2</text>
<text x="67.6" y="141.4">R27</text>
<text x="67.6" y="143.4">10KΩ</text>
<text x="212.2" y="138.8">P3.3V</text>
<text x="230" y="140.6">0.1㎌</text>
<text x="47.7" y="144.6">2SC3265-Y,LF</text>
<text x="215.4" y="146.7">R2</text>
<text x="215.4" y="148.8">10KΩ</text>
<text x="205.2" y="151.8">Q2</text>
<text x="208.7" y="154.5">C</text>
<text x="210.7" y="153.9">3</text>
<text x="226.7" y="155.4">[3]</text>
<text x="226.7" y="153.9">MCU_PWR_SW</text>
<text x="200.8" y="157.2">1</text>
<text x="202.7" y="157.8">B</text>
<text x="208.7" y="161.1">E</text>
<text x="210.7" y="160.5">2</text>
<text x="200" y="164.5">MMBT2222ALT1G(SOT23)</text>
</g>
</svg>
